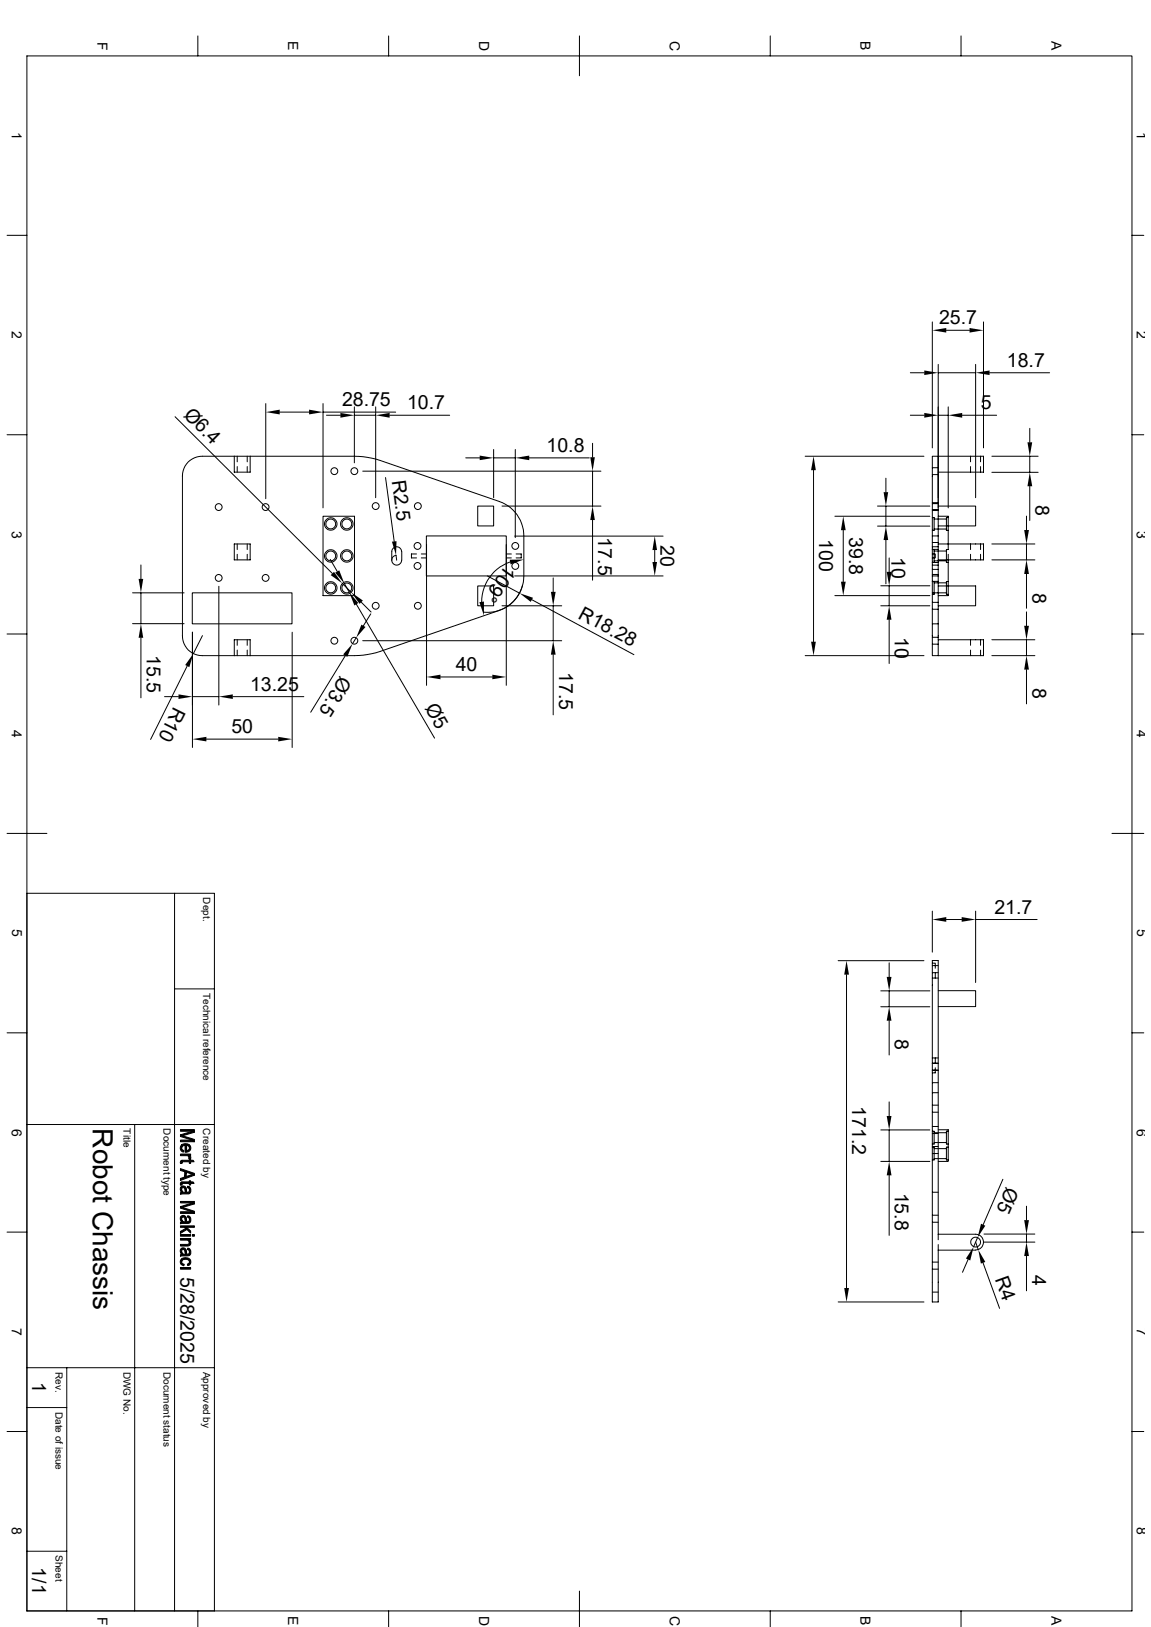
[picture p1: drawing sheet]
<svg xmlns="http://www.w3.org/2000/svg" width="297mm" height="420mm" viewBox="0 0 297 420" stroke-linecap="round" stroke-linejoin="round" font-family="sans-serif">
<g fill="none" stroke="#000" stroke-width=".26">
<path d="M6.9 14.4h285.2v401.4h-285.2zM51.1 9.3v5.1M100.3 9.3v5.1M149.5 9.3v10.3M198.8 9.3v5.1M248 9.3v5.1M1.8 60.7h5.1M292.1 60.7h3M234.9 96.2h3.6M240.6 83.1v32.5M242.1 94.1v75.1M242.1 96.2h9.7"/>
<path d="M244.2 85.3h6M251.8 94.1v34.4M253.8 83.1v32.5M255.4 96.2h15.4M1.8 112.2h5.1M45.2 107.6l40.6 40.4M60.5 117.8h-8.3a5.1 5.1 0 0 0-5.1 5.1v41.2a5.1 5.1 0 0 0 5.1 5.1h8.3M60.5 117.8h4.1M60.5 117.8v4.1h4.1v-4.1M61.2 117.8v1.4M63.8 117.8v1.4M64.6 117.8h26.8l3.4 .3 3.3 .8 30.8 10.6"/>
<path d="M68.6 104.2v24.5M72.2 106.4h7.6M83.4 104.2v26.9M83.4 106.4h18.7M84.2 107.2h3.6M91.4 105v14.5M91.4 107.2h5.5M96.9 105v23.5M100.5 107.2h15.5M120.2 118.2h3.6M127.4 116v12.5M127.4 118.2h5.6"/>
<path d="M133 116v22.8M136.6 118.2h15.5M152.9 114.4v3.6M207.8 117.8h30.6M234.9 107.2h3.6M242.1 107.2h2.6M242.1 117.8h11.7v4.1h-11.7M244.7 105v26.1M248.3 107.2h8.9M250.4 117.8v1.4M253 117.8v1.4M255.9 117.8h12"/>
<path d="M265.7 110.6v3.6M265.7 117.8v4.1M292.1 112.2h3M61.2 120.4v1.5M63.8 120.4v1.5M83.4 133.3h8.1v20.5h-8.1zM93.6 121.6h61.5M99.5 123.3l2.2 16.5M110 138.3h20.6v10.4h-20.6zM123.3 130.6h4.1v5.2h-4.1zM128.8 129.5a9.3 9.3 0 0 1 6.4 8.8v10.4a9.3 9.3 0 0 1-6.4 8.9M129.5 130.6h25.6"/>
<path d="M132.8 138.4h38.3M152.9 121.6v9M152.9 134.2v15.6M209.9 121.4v44.3M215.4 133.3h24.5M217.6 136.9v13.3M226.4 130.6h13.5M226.4 135.8h13.5M228.6 123.4v3.6M228.6 130.6v5.2M228.6 139.4v11.3M240.6 133.6h.4v3.3h-.4"/>
<path d="M240.6 138.3h1.5M240.6 122.5h1.5M240.6 120.7h1.5M240.6 130h1.5M240.6 131.8h1.5M240.6 129.8h1.5M240.6 131.5h1.5M241 134h3.2M241 136.6h3.2M242.1 122.9v-5.1h-1.5v51.4h1.5M242.1 130.6h9.7v5.2h-9.7M242.1 133.3h2.6v8.6h-.5v3.3h.5"/>
<path d="M244.7 133.6h-.5v3.3h.5M250.4 120.4v1.5M253 120.4v1.5M255.9 121.9h12M264.9 133.2v3.6M265.7 125.5v8.9M34.2 153h13.3M36.4 145.8v3.6M36.4 153v8M49.6 153h25.8v8h-25.8zM56.5 151.3v30.7M60.5 140.4h4.1v4.1h-4.1z"/>
<path d="M61.2 140.4v1.5M61.2 143.1v1.4M63.8 140.4v1.5M63.8 143.1v1.4M85.2 144.4l1.8 3.1M88.3 150.6l2.3 2.3M88.9 150.6l1.2 2.3M91.9 156l20.2 34.5M93.2 155.4l2.6 2.6M95.7 158.5l-1.9 3M101.1 144.6l.3-.8 .8-.5 .2 1.3M101.1 144.6a1.27 1.27 0 0 0 1.3 1.3 1.27 1.27 0 0 0 1.2-1.3"/>
<path d="M103.6 142.4a1.27 1.27 0 0 0-1.2-1.3 1.27 1.27 0 0 0-1.3 1.3v2.2M103.7 142.4v2.2M107.5 143h-1.3v1h1.3M108.7 143h1.3M108.7 144h1.3M110.1 140.5v36.4M123.3 151.3h4.1v5.1h-4.1zM125.8 148.7l8.3 4.4M128.9 157.6l-30.8 10.5-3.3 .9-3.4 .2h-26.8M129.5 156.4h15.4M130.6 143h1.4M130.6 144h1.4"/>
<path d="M130.6 140.5v36.4M131.6 145.1a11 11 0 0 0-7.3 10.3M132.8 148.7h38.3M133.2 143h1.3v1h-1.3M134.8 151.1a9.4 9.4 0 0 1-10 6.9M137.2 154.8l26.4 14.2M142.7 149.2v3.6M142.7 156.4v9M169 142v3.1M215.4 153.8h24.5M227.3 156.4h12.6M227.3 151.2h12.6"/>
<path d="M229.4 144v3.6M229.4 151.2v5.2M229.4 160v11.3M240.6 143h.7v1h-.7M240.6 150.1h.4v3.3h-.4M240.6 141.9h.4v3.3h-.4M240.6 148.7h1.5M240.6 153h3.6M240.6 155.5h1.5M240.6 157.3h1.5M240.6 140h1.5M240.6 141.8h1.5"/>
<path d="M240.6 145.2h1.5M240.6 147h1.5M240.6 148.3h1.5M240.6 150.1h1.5M240.6 141.1h1.5M240.6 145.9h1.5M241 150.5h3.2M241 142.2h3.2M241 144.8h3.2M242.1 140.4h11.7v4.1h-11.7M242.1 151.3h9.7v5.1h-9.7M244.7 150.1h-.5v3.3h.5"/>
<path d="M244.7 143.1v10.7h-2.6M250.4 140.4v1.5M250.4 143.1v1.4M253 140.4v1.5M253 143.1v1.4M255.9 140.4h11.1M255.9 144.5h11.1M264.9 140.4v4.1M264.9 148.2v8.8M264.9 157.9v3.6M1.8 163.7h5.1M34.2 161h13.3"/>
<path d="M36.4 164.6v15.5M42.5 179.8h3.6M48.3 171.9l-9.4 19M49.7 163.2v29.8M49.7 179.8h6.8M52.2 164.1l-2.3 4.6M60.1 179.8h18.3M60.5 169.2h4.1M60.5 169.2v-4.1h4.1v4.1M61.2 165.1v1.5M61.2 167.8v1.4M63.8 165.1v1.5"/>
<path d="M63.8 167.8v1.4M75.4 163.2v29.8M89.1 169.2l-8.9 14.7M91.9 164.6l-.9 1.6M93.6 165.4h51.3M113.7 174.8h13.3M142.7 169v15.5M207.8 169.2h30.6M240.6 161h1.5M240.6 166.3h1.5M240.6 164.5h1.5M242.1 165.1h11.7v4.1h-11.7"/>
<path d="M250.4 165.1v1.5M250.4 167.8v1.4M253 165.1v1.5M253 167.8v1.4M255.9 165.1h11.1M255.9 169.2h11.1M264.9 165.1v4.1M264.9 172.8v8.9M292.1 163.7h3M53.3 190.8h18.5M1.8 215.1h10.3M286.9 215.1h8.2"/>
<path d="M6.9 230.6h48.4v185.2M45 230.6v185.2M240.6 235.2v10.6M244.2 237.4h4M251.8 235.2v18.4M251.8 237.4h15.8M45 255.3h10.3M216.3 248h22.1M218.4 251.6v80.9M227.3 255.8h12.6M227.3 259.9h12.6M229.4 248.5v3.7"/>
<path d="M229.4 255.8v4.1M240.6 248.6h.7v1.3M240.6 252.5h1.5M240.6 249.3h1.5M240.6 251.1h1.5M241.3 251.2v1.3M242.1 255.7h9.7v4.1h-9.7M1.8 266.6h5.1M229.4 263.5v8.8M240.6 273.1h1.5M240.6 279.5h1.5M240.6 274.5h1.5"/>
<path d="M240.6 276.3h1.5M240.6 274.4h1.5M240.6 276.2h1.5M241.3 275.6v1.3h-.7M241.3 273.1v1.3M292.1 266.6h3M6.9 290.3h48.4M34.8 290.3v125.5M227.3 291.7h12.6M227.3 299.8h12.6M229.4 284.4v3.7M229.4 291.7v8.1"/>
<path d="M240.6 292h.4v3.3h-.4M240.6 296.1h.4v3.3h-.4M240.6 282.1h1.5M240.6 297.8h1.5M240.6 296h1.5M240.6 292.6h1.5M240.6 290.8h1.5M240.6 285.3h1.5M240.6 287.1h1.5M241 292.4h3.2M241 294.9h3.2M241 296.5h3.2"/>
<path d="M241 299.1h3.2M242.1 291.6h2.6v8.2h-2.6M244.7 296.1h-.5v3.3h.5M244.7 292h-.5v3.3h.5M1.8 318.1h5.1M229.4 303.4v15.5M240.6 307.8h1.5M240.6 313.7h1.5M240.6 315.5h1.5M242.1 318.6h9.7a2.03 2.03 0 0 1 2 2 2.03 2.03 0 0 1-2 2.1h-9.7M242.1 318.6v-70.7h-1.5v88.2h1.5v-14.8M242.1 318.6v1.4"/>
<path d="M252.3 319.4l-1.1 2.4M253.9 318.6h13.1M258.8 304.4l-5.1 11.7M264.9 311.4v3.6M264.9 318.6v2M292.1 318.1h3M216.3 336.1h22.1M240.6 333.5h1.5M240.6 325.8h1.5M240.6 327.6h1.5M249.8 325.1l-1.4 3.3M251.8 320.6l.6 2"/>
<path d="M253.7 326l4.2 11.7M253.9 320.6h13.1M264.9 324.2v9M6.9 353.1h48.4M17.2 353.1v62.7M1.8 369.5h5.1M6.9 363.3h10.3M292.1 369.5h3M6.9 400.4h10.3M51.1 415.8v4.1M100.3 415.8v4.1M149.5 410.7v9.2"/>
<path d="M198.8 415.8v4.1M248 415.8v4.1"/>
<circle cx="56.4" cy="130.9" r=".88"/>
<circle cx="68.5" cy="130.9" r=".88"/>
<circle cx="85.3" cy="135.3" r="1.27"/>
<circle cx="85.4" cy="135.3" r="1.61"/>
<circle cx="86.3" cy="121.6" r=".88"/>
<circle cx="89.5" cy="135.3" r="1.27"/>
<circle cx="89.5" cy="135.3" r="1.61"/>
<circle cx="91.4" cy="121.6" r=".88"/>
<circle cx="96.9" cy="130.6" r=".88"/>
<circle cx="107.8" cy="130.6" r=".88"/>
<circle cx="56.4" cy="149.2" r=".88"/>
<circle cx="68.5" cy="149.2" r=".88"/>
<circle cx="85.3" cy="143.5" r="1.27"/>
<circle cx="85.3" cy="151.8" r="1.27"/>
<circle cx="85.4" cy="143.5" r="1.61"/>
<circle cx="85.4" cy="151.8" r="1.61"/>
<circle cx="89.5" cy="143.5" r="1.27"/>
<circle cx="89.5" cy="151.8" r="1.27"/>
<circle cx="89.5" cy="143.5" r="1.61"/>
<circle cx="89.5" cy="151.8" r="1.61"/>
<circle cx="96.9" cy="156.4" r=".88"/>
<circle cx="107.7" cy="140.9" r=".88"/>
<circle cx="107.7" cy="146.1" r=".88"/>
<circle cx="107.8" cy="156.4" r=".88"/>
<circle cx="133" cy="140.9" r=".88"/>
<circle cx="133" cy="146.1" r=".88"/>
<circle cx="86.3" cy="165.4" r=".88"/>
<circle cx="91.4" cy="165.4" r=".88"/>
<circle cx="251.8" cy="320.6" r="1.27"/>
</g>
<g fill="#000" stroke="#000" stroke-width=".26">
<path d="M46.9 295.5v1l.5 .5v.4a1.09 1.09 0 0 1-.5-1.9z" fill-rule="evenodd"/>
<path d="M46.9 295.5l.7-.3 .8 .1 .5 .2v.8l-.2-.4-.6-.2v1.7h-.3v-1.7l-.7 .2-.2 .5z" fill-rule="evenodd"/>
<path d="M46.6 297.9h2.6v.4h-.4v.4l-.2-.2-.3-.2h-1.7z" fill-rule="evenodd"/>
<path d="M48.1 295.7v1.3l.7-.3 .1-1.2a1.06 1.06 0 0 1 .3 1.2 1.06 1.06 0 0 1-1.1 .7z" fill-rule="evenodd"/>
<path d="M48.8 298.3l.4 .4-.1 .5-.4-.2z" fill-rule="evenodd"/>
<path d="M46.9 299.5h2v-.3h.3v.3h.6l.3 .4h-.9v.4h-.3v-.4h-1.7l-.3 .2z" fill-rule="evenodd"/>
<path d="M46.6 294.3h3l.6 .4h-3.6z" fill-rule="evenodd"/>
<path d="M46.6 291.6h3.6v.7l-.5-.3h-3.1z" fill-rule="evenodd"/>
<path d="M46.6 292.9l3.6 1.2v.6l-.6-.4-3-.9z" fill-rule="evenodd"/>
<path d="M46.6 292.9l3.1-.9 .5 .3-3.1 .9z" fill-rule="evenodd"/>
<path d="M46.9 307v.8z" fill-rule="evenodd"/>
<path d="M46.9 314.7v.7z" fill-rule="evenodd"/>
<path d="M46.6 299.7l.3-.2 .1 .8-.4 .1z" fill-rule="evenodd"/>
<path d="M46.6 305.3l.3-.2 .1 .8h-.4z" fill-rule="evenodd"/>
<path d="M46.7 306.4a.82 .82 0 0 1 1.2 .1v1.2a1.07 1.07 0 0 0-.7-1.1l-.3 .3-.1 .8a1.11 1.11 0 0 1-.1-1.3z" fill-rule="evenodd"/>
<path d="M46.7 314a.77 .77 0 0 1 1.2 .1v1.2a1.02 1.02 0 0 0-.8-1.1l-.2 .3-.1 .8a1.11 1.11 0 0 1-.1-1.3z" fill-rule="evenodd"/>
<path d="M48.4 306.2l.5 .2v.8l-.1-.4-.4-.2z" fill-rule="evenodd"/>
<path d="M48.4 313.8l.5 .2v.8l-.1-.3-.4-.3z" fill-rule="evenodd"/>
<path d="M46.6 317.9l1.5-1.1 1.1 1v.5l-1-.9-1.6 1z" fill-rule="evenodd"/>
<path d="M46.6 318.7h2.6v.4h-2.6z" fill-rule="evenodd"/>
<path d="M46.9 307.3l.3 .4 .7 .1v-1.3l.2 .7a.45 .45 0 0 0 .4 .6 .45 .45 0 0 0 .4-.6v-.8a1.01 1.01 0 0 1 .3 1.1 1.01 1.01 0 0 1-.9 .7l-1.7 .1v-.4l.3-.1z" fill-rule="evenodd"/>
<path d="M46.9 314.9l.4 .4 .6 .1v-1.3l.2 .7a.43 .43 0 0 0 .4 .6 .43 .43 0 0 0 .4-.6v-.8a1.01 1.01 0 0 1 .3 1.1 1.01 1.01 0 0 1-.9 .7l-1.7 .1v-.4l.3-.1z" fill-rule="evenodd"/>
<path d="M46.9 305.1h2v-.3h.3v.3h.6l.3 .4h-.9v.4h-.3v-.4h-1.8l-.2 .2z" fill-rule="evenodd"/>
<path d="M46.6 312.8h3l.6 .4h-3.6z" fill-rule="evenodd"/>
<path d="M46.6 310.1h3.6v.7l-.5-.3h-3.1z" fill-rule="evenodd"/>
<path d="M46.6 316.4h3.6v.4h-2.1l-.2 .3-.3-.3h-1z" fill-rule="evenodd"/>
<path d="M49.7 318.7h.5v.4h-.5z" fill-rule="evenodd"/>
<path d="M46.6 301.7l3.6 1.2v.5l-2.2-.8-.3 1.2v-1.3l-1.1-.4z" fill-rule="evenodd"/>
<path d="M48 302.6v1.1l1.7-.6 .5 .3-3.6 1.3v-.5l1.1-.4z" fill-rule="evenodd"/>
<path d="M46.6 311.5l3.6 1.2v.5l-.6-.4-3-.9z" fill-rule="evenodd"/>
<path d="M46.6 311.5l3.1-1 .5 .3-3.1 .9z" fill-rule="evenodd"/>
<path d="M46.6 327.2h2.6v.4h-2.6z" fill-rule="evenodd"/>
<path d="M46.9 323v.8z" fill-rule="evenodd"/>
<path d="M46.7 325.1l.2-.1 .1 1.1 .5 .2v.4a1.01 1.01 0 0 1-.9-.6 1.01 1.01 0 0 1 .1-1z" fill-rule="evenodd"/>
<path d="M46.7 322.4a.76 .76 0 0 1 1.2 .1v1.2a1.17 1.17 0 0 0-.7-1.2l-.3 .4-.1 .8a1.11 1.11 0 0 1-.1-1.3z" fill-rule="evenodd"/>
<path d="M48.8 320.1l.1 .7z" fill-rule="evenodd"/>
<path d="M48.4 322.2l.5 .2v.8l-.2-.5-.3-.1z" fill-rule="evenodd"/>
<path d="M48.9 325.8v.7l-.5 .2-.1-.4 .5-.2z" fill-rule="evenodd"/>
<path d="M46.6 319.7h2.6v.4h-.4v.4l-.5-.4h-1.7z" fill-rule="evenodd"/>
<path d="M46.6 321.2h1.9l.4-.4v-.7a.85 .85 0 0 1 .3 1.1 .85 .85 0 0 1-1 .4h-1.6z" fill-rule="evenodd"/>
<path d="M46.9 323.3l.3 .4 .7 .1v-1.3l.2 .7a.43 .43 0 0 0 .4 .6 .43 .43 0 0 0 .4-.6v-.8a1.01 1.01 0 0 1 .3 1.1 1.01 1.01 0 0 1-.9 .7l-1.7 .1v-.4l.3-.1z" fill-rule="evenodd"/>
<path d="M46.9 325l.7-.3a1.13 1.13 0 0 1 1.4 .4 1.13 1.13 0 0 1-.1 1.4v-.7a1.1 1.1 0 0 0-1-.7 1.1 1.1 0 0 0-1 .7z" fill-rule="evenodd"/>
</g>
<g fill="#000">
<path d="M238.5 95.6l3.6 .6-3.6 .6zM240.6 85.3l3.6-.6v1.2zM250.2 84.7l3.6 .6-3.6 .6zM251.8 96.2l3.6-.6v1.2zM68.6 106.4l3.6-.7v1.3zM79.8 105.7l3.6 .7-3.6 .6zM87.8 106.6l3.6 .6-3.6 .6zM96.9 107.2l3.6-.6v1.2zM123.8 117.6l3.6 .6-3.6 .6zM133 118.2l3.6-.6v1.2zM152.3 118h1.2l-.6 3.6zM238.5 106.6l3.6 .6-3.6 .6z"/>
<path d="M244.7 107.2l3.6-.6v1.2zM265.1 114.2h1.3l-.7 3.6zM101.1 139.8l1.2-.1-.1 3.6zM152.9 130.6l.6 3.6h-1.2zM209.9 117.8l.6 3.6h-1.2zM217.6 133.3l.6 3.6h-1.2zM228 127h1.2l-.6 3.6zM228.6 135.8l.6 3.6h-1.2zM264.3 136.8h1.2l-.6 3.6zM265.7 121.9l.7 3.6h-1.3zM35.8 149.4h1.2l-.6 3.6zM85.3 148.5l.9-.9 2.1 3z"/>
<path d="M86.5 147.8l1-.6 1.4 3.4zM90.1 152.9l2.4 2.8-1.1 .6zM90.6 152.9l3 2.1-.8 .9zM123.7 155.4l1.2-.1v3.6zM131.5 144.5l3.7-.1-3.5 1.3zM134.1 153.1l3.4 1.2-.6 1.1zM142.2 152.8h1.2l-.7 3.6zM169 138.4l.5 3.6h-1.1zM168.4 145.1h1.1l-.5 3.6zM217 150.2h1.2l-.6 3.6zM228.8 147.6h1.2l-.6 3.6zM229.4 156.4l.6 3.6h-1.2z"/>
<path d="M264.9 144.5l.6 3.7h-1.2zM36.4 161l.6 3.6h-1.2zM46.1 179.2l3.6 .6-3.6 .6zM49.9 168.7l-1 3.5-1.1-.5zM56.5 179.8l3.6-.6v1.2zM91 166.2l-1.4 3.3-1-.6zM93.3 161.2l1 .6-2.4 2.8zM110.1 174.8l3.6-.6v1.1zM127 174.2l3.6 .6-3.6 .5zM142.7 165.4l.7 3.6h-1.2zM209.3 165.7h1.2l-.6 3.5zM264.3 161.5h1.2l-.6 3.6z"/>
<path d="M264.9 169.2l.6 3.6h-1.2zM49.7 190.8l3.6-.6v1.2zM71.8 190.2l3.6 .6-3.6 .6zM240.6 237.4l3.6-.7v1.3zM248.2 236.7l3.6 .7-3.6 .6zM218.4 248l.7 3.6h-1.3zM228.8 252.2h1.2l-.6 3.6zM229.4 259.9l.6 3.6h-1.2zM228.8 288.1h1.2l-.6 3.6zM229.4 299.8l.6 3.6h-1.2zM253.2 315.9l1.1 .5-2 3zM264.3 315h1.2l-.6 3.6z"/>
<path d="M217.8 332.5h1.3l-.7 3.6zM251.2 321.8l-.8 3.6-1.1-.5zM252.4 322.6l1.9 3.2-1.2 .4zM264.9 320.6l.6 3.6h-1.2z"/>
</g>
<text font-size="7.2" x="23.9" y="291.3" transform="rotate(90 23.9 291.3)">Robot Chassis</text>
<g font-size="5">
<text x="242.3" y="83.7">25.7</text>
<text x="259.8" y="94.7">18.7</text>
<text x="47.2" y="107.3" transform="rotate(45 47.2 107.3)">Ø6.4</text>
<text x="88.3" y="104.9">28.75</text>
<text x="105" y="105.7">10.7</text>
<text x="253.1" y="105.7">5</text>
<text x="141.1" y="116.7">10.8</text>
<text x="101.1" y="124.1" transform="rotate(82 101.1 124.1)">R2.5</text>
<text x="267.2" y="130.3" transform="rotate(90 267.2 130.3)">8</text>
<text x="154.4" y="138.7" transform="rotate(90 154.4 138.7)">17.5</text>
<text x="170.4" y="140.8" transform="rotate(90 170.4 140.8)">20</text>
<text x="211.4" y="139.1" transform="rotate(90 211.4 139.1)">100</text>
<text x="219.1" y="138.6" transform="rotate(90 219.1 138.6)">39.8</text>
<text x="230.1" y="143.9" transform="rotate(90 230.1 143.9)">10</text>
<text x="130.6" y="145.6" transform="rotate(125 130.6 145.6)">109°</text>
<text x="266.4" y="153" transform="rotate(90 266.4 153)">8</text>
<text x="148.9" y="159.4" transform="rotate(28 148.9 159.4)">R18.28</text>
<text x="230.9" y="164.5" transform="rotate(90 230.9 164.5)">10</text>
<text x="37.9" y="169.1" transform="rotate(90 37.9 169.1)">15.5</text>
<text x="117.6" y="173.3">40</text>
<text x="144.3" y="173.5" transform="rotate(90 144.3 173.5)">17.5</text>
<text x="64.6" y="178.3">13.25</text>
<text x="87.8" y="174.3" transform="rotate(121 87.8 174.3)">Ø3.5</text>
<text x="266.4" y="177.7" transform="rotate(90 266.4 177.7)">8</text>
<text x="44.9" y="182.2" transform="rotate(117 44.9 182.2)">R10</text>
<text x="109.5" y="182.9" transform="rotate(60 109.5 182.9)">Ø5</text>
<text x="59.7" y="189.3">50</text>
<text x="256.6" y="235.9">21.7</text>
<text x="230.9" y="268.3" transform="rotate(90 230.9 268.3)">8</text>
<text x="219.9" y="285.6" transform="rotate(90 219.9 285.6)">171.2</text>
<text x="230.9" y="307.9" transform="rotate(90 230.9 307.9)">15.8</text>
<text x="259.7" y="306.2" transform="rotate(113 259.7 306.2)">Ø5</text>
<text x="46.6" y="329.6" transform="rotate(90 46.6 329.6)">5/28/2025</text>
<text x="266.3" y="329.2" transform="rotate(90 266.3 329.2)">4</text>
<text x="256.7" y="330.1" transform="rotate(70 256.7 330.1)">R4</text>
<text x="8.3" y="356.8" transform="rotate(90 8.3 356.8)">1</text>
<text x="8.3" y="404.6" transform="rotate(90 8.3 404.6)">1/1</text>
</g>
<g font-size="3.6">
<text x="25.1" y="10.8" transform="rotate(90 25.1 10.8)">F</text>
<text x="74.4" y="10.7" transform="rotate(90 74.4 10.7)">E</text>
<text x="123.6" y="10.5" transform="rotate(90 123.6 10.5)">D</text>
<text x="172.8" y="10.5" transform="rotate(90 172.8 10.5)">C</text>
<text x="222.1" y="10.7" transform="rotate(90 222.1 10.7)">B</text>
<text x="271.3" y="10.7" transform="rotate(90 271.3 10.7)">A</text>
<text x="3.1" y="34" transform="rotate(90 3.1 34)">1</text>
<text x="293.4" y="34" transform="rotate(90 293.4 34)">1</text>
<text x="3.1" y="85.5" transform="rotate(90 3.1 85.5)">2</text>
<text x="293.4" y="85.5" transform="rotate(90 293.4 85.5)">2</text>
<text x="3.1" y="136.9" transform="rotate(90 3.1 136.9)">3</text>
<text x="293.4" y="136.9" transform="rotate(90 293.4 136.9)">3</text>
<text x="3.1" y="188.4" transform="rotate(90 3.1 188.4)">4</text>
<text x="293.4" y="188.4" transform="rotate(90 293.4 188.4)">4</text>
<text x="3.1" y="239.9" transform="rotate(90 3.1 239.9)">5</text>
<text x="293.4" y="239.9" transform="rotate(90 293.4 239.9)">5</text>
<text x="3.1" y="291.3" transform="rotate(90 3.1 291.3)">6</text>
<text x="293.4" y="291.3" transform="rotate(90 293.4 291.3)">6</text>
<text x="3.1" y="342.8" transform="rotate(90 3.1 342.8)">7</text>
<text x="293.4" y="342.8" transform="rotate(90 293.4 342.8)">7</text>
<text x="3.1" y="394.3" transform="rotate(90 3.1 394.3)">8</text>
<text x="293.4" y="394.3" transform="rotate(90 293.4 394.3)">8</text>
<text x="25.1" y="417.3" transform="rotate(90 25.1 417.3)">F</text>
<text x="74.4" y="417.2" transform="rotate(90 74.4 417.2)">E</text>
<text x="123.6" y="417.1" transform="rotate(90 123.6 417.1)">D</text>
<text x="172.8" y="417.1" transform="rotate(90 172.8 417.1)">C</text>
<text x="222.1" y="417.2" transform="rotate(90 222.1 417.2)">B</text>
<text x="271.3" y="417.2" transform="rotate(90 271.3 417.2)">A</text>
</g>
<g font-size="2.6">
<text x="52.5" y="231.6" transform="rotate(90 52.5 231.6)">Dept.</text>
<text x="52.5" y="256.3" transform="rotate(90 52.5 256.3)">Technical reference</text>
<text x="31.9" y="291.3" transform="rotate(90 31.9 291.3)">Title</text>
<text x="42.2" y="291.3" transform="rotate(90 42.2 291.3)">Document type</text>
<text x="52.5" y="291.3" transform="rotate(90 52.5 291.3)">Created by</text>
<text x="14.4" y="354.1" transform="rotate(90 14.4 354.1)">Rev.</text>
<text x="31.9" y="354.1" transform="rotate(90 31.9 354.1)">DWG No.</text>
<text x="42.2" y="354.1" transform="rotate(90 42.2 354.1)">Document status</text>
<text x="52.5" y="354.1" transform="rotate(90 52.5 354.1)">Approved by</text>
<text x="14.4" y="364.4" transform="rotate(90 14.4 364.4)">Date of issue</text>
<text x="14.4" y="401.4" transform="rotate(90 14.4 401.4)">Sheet</text>
</g>
</svg>
